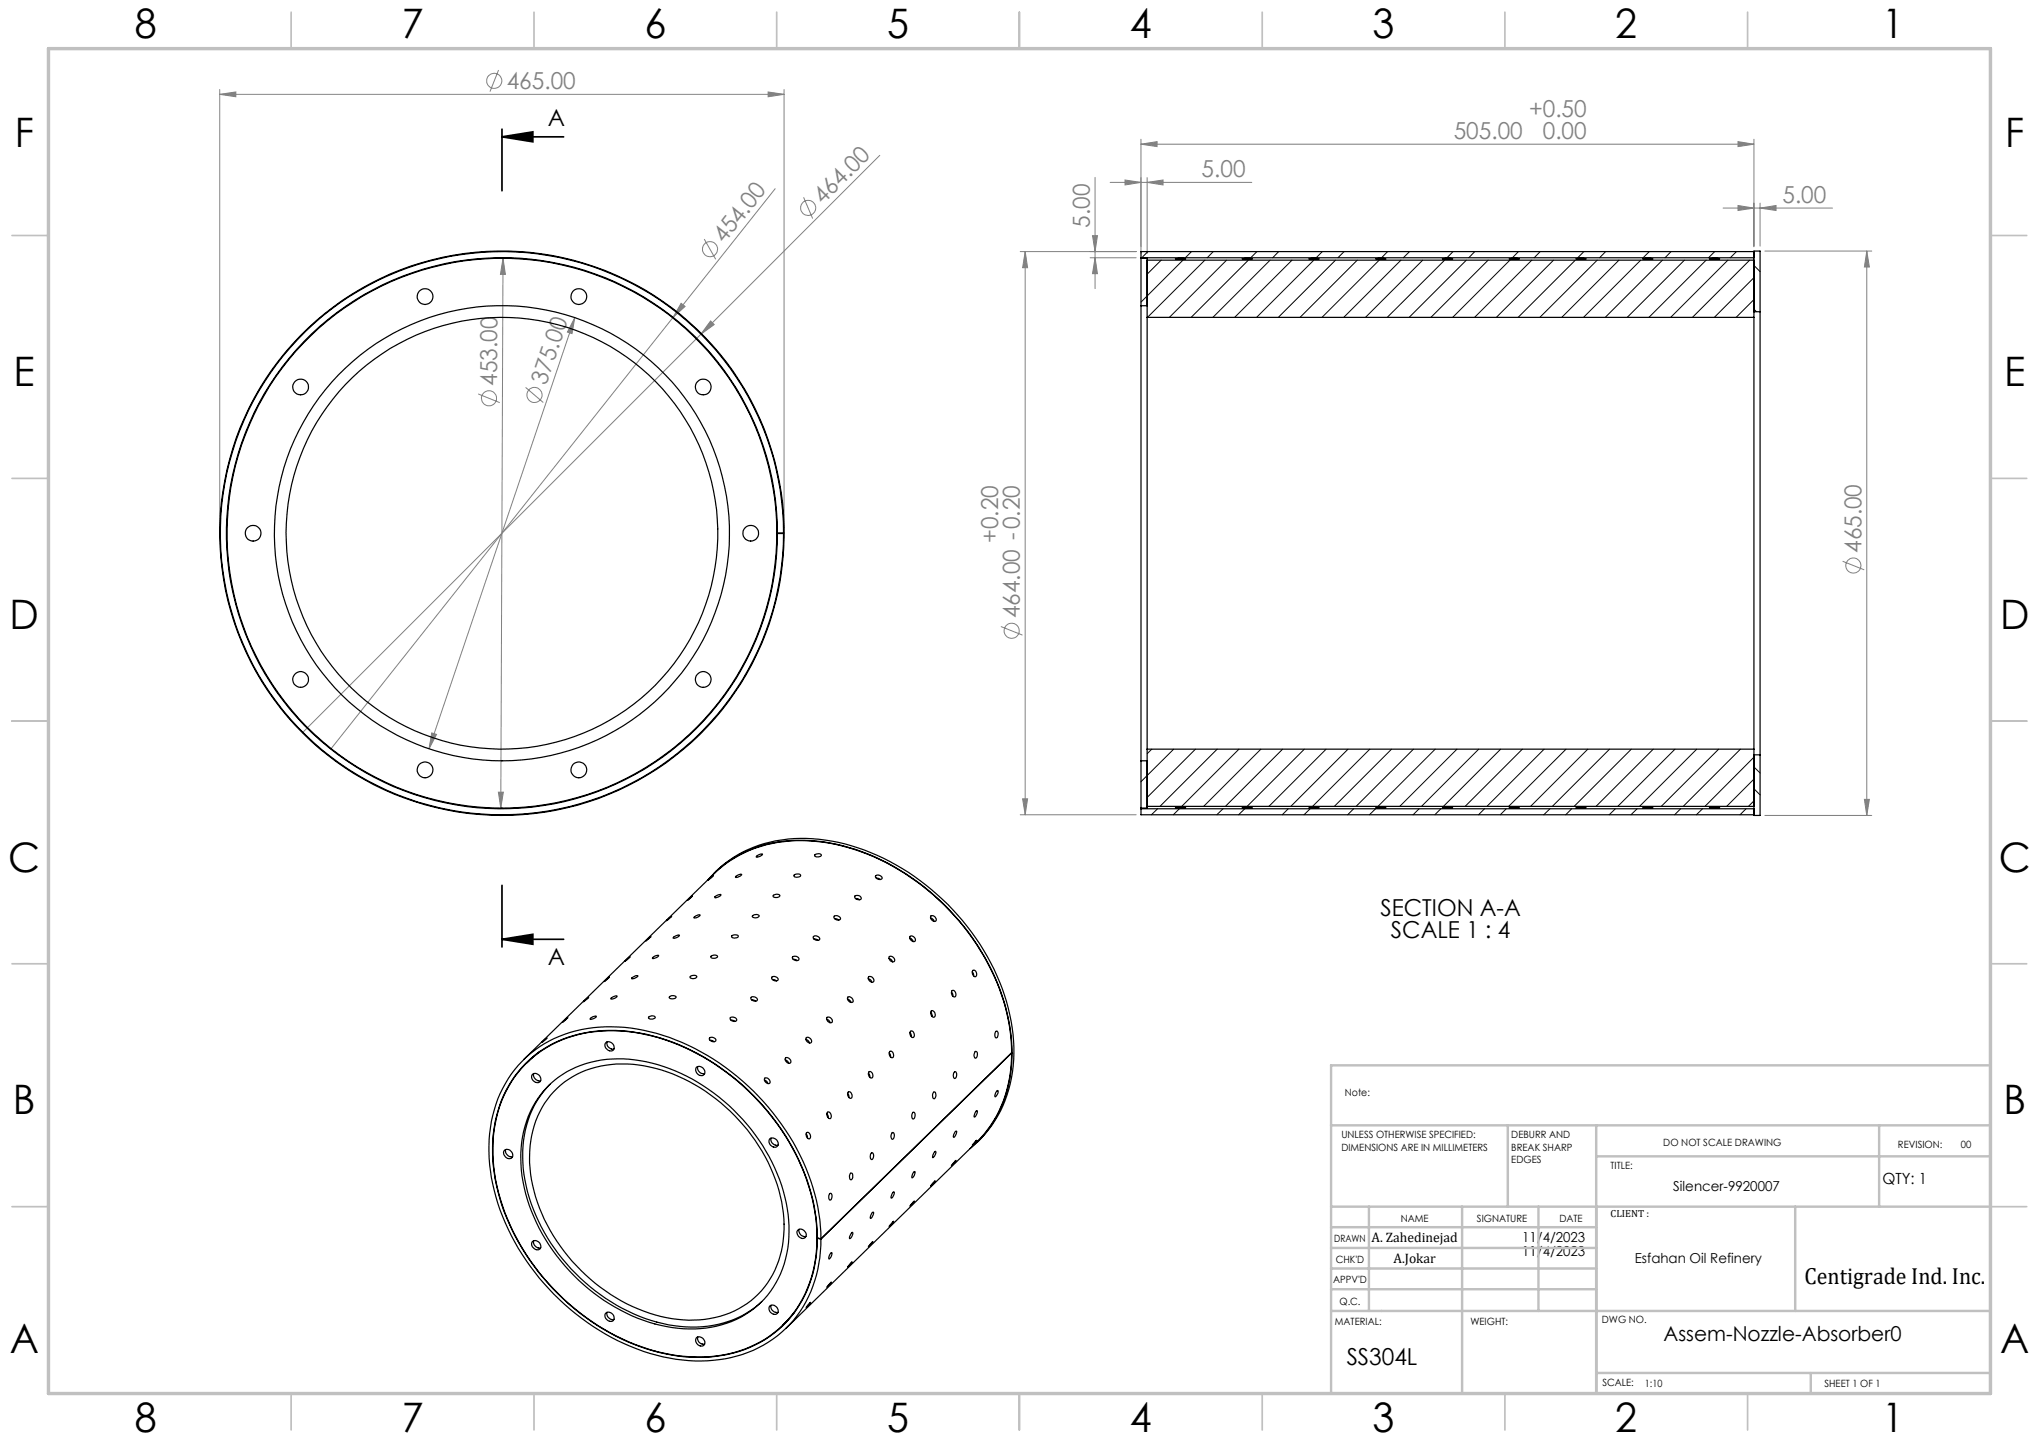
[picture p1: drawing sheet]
<svg xmlns="http://www.w3.org/2000/svg" width="420mm" height="297mm" viewBox="0 0 420 297" stroke-linecap="round" stroke-linejoin="round" font-family="sans-serif">
<g fill="none" stroke="#808080" stroke-width=".21">
<path d="M45.3 19.4l3.3-.5v1zM45.3 18.4v90.4M45.3 19.4h116.2M102.7 14.4l-1.8 4.5M158.2 18.9l3.3 .5-3.3 .5zM161.5 18.4v90.4M159.7 38.9l-21.1 26.5M181.2 32l-118.8 118.8M225.6 36.5v22.9M228.7 37.6h29.1M231.7 37.1l3.3 .5-3.3 .5zM235 29.7l3.3-.5v1z"/>
<path d="M235 28.7v23.5M235 29.7h126.3M236.3 37.6l3.3-.5v1zM236.3 36.6v15.6M358 29.2l3.3 .5-3.3 .5zM361.3 28.7v22.1M103.6 53.2l.5 3.3h-1zM103.6 53.2l-.4 113.2M145.1 49.2l2.3 4.2M165.5 40.6l1.9 4.4M210.1 51.8h23.9M211.2 51.8v116"/>
<path d="M211.2 51.8l.5 3.3h-1.1zM224.5 53.1h9.5M225 48.5h1.1l-.5 3.3zM225.6 53.1l.5 3.3h-1.1zM354.9 42.9h22.6M358 42.3l3.3 .6-3.3 .5zM362.5 42.9l3.3-.6v1.1zM362.5 41.8v8.9M363.5 51.7h22.1M384.5 51.7l.6 3.3h-1.1zM384.5 51.7v116.3M108.3 79.8l3.6 3.1"/>
<path d="M118.4 65.4l-.6 3.3-.9-.3zM118.4 65.4l-30 88.8M138.6 65.4l-70.5 88.9M140.3 62.5l.8 .6-2.5 2.3zM146.4 66.1l.7 .7-2.7 2zM98.5 81.1l4.4 1.8M379.6 115.6l4.4 1.8M206.2 129l4.4 1.8M88.9 151l1 .3-1.5 2.9zM102.7 163.2h1l-.5 3.2zM210.1 167.8h23.9M210.6 164.5h1.1l-.5 3.3z"/>
<path d="M363.5 168h22.1M384 164.6h1.1l-.6 3.4z"/>
<circle cx="101.8" cy="16.7" r="1.56"/>
<circle cx="146.2" cy="51.3" r="1.56"/>
<circle cx="166.5" cy="42.8" r="1.55"/>
<circle cx="100.7" cy="82" r="1.56"/>
<circle cx="110.1" cy="81.3" r="1.56"/>
<circle cx="381.8" cy="116.5" r="1.55"/>
<circle cx="208.4" cy="129.9" r="1.55"/>
</g>
<path d="M103.4 28.2h12.7M103.4 26.6v12.7M103.4 28.2l6.3-1v2zM103.4 182.3v12.7M103.4 193.5h12.7M103.4 193.5l6.3-1.1v2.1z" fill="none" stroke="#000" stroke-width=".35"/>
<g fill="none" stroke="#c0c0c0" stroke-width=".35">
<path d="M60 2.5v7.5M110 2.5v7.5M160 2.5v7.5M210 2.5v7.5M260 2.5v7.5M310 2.5v7.5M360 2.5v7.5M2.5 48.5h7.5M410 48.5h7.5M2.5 98.5h7.5M410 98.5h7.5M2.5 148.5h7.5"/>
<path d="M410 148.5h7.5M2.5 198.5h7.5M410 198.5h7.5M2.5 248.5h7.5M410 248.5h7.5M60 287v7.5M110 287v7.5M160 287v7.5M210 287v7.5M260 287v7.5M310 287v7.5M360 287v7.5"/>
</g>
<g fill="none" stroke="#c0c0c0" stroke-width=".5">
<path d="M410 219.4h-135.8v67.4M274.2 231.8h135.8M310.6 231.8v16.7M328.8 231.8v55.2M328.8 238.2h81.2M387.1 231.8v16.7M274.2 248.5h135.8M274.2 257h54.6M274.2 252.8h54.6M282 248.5v21.5M301.2 248.5v38.3M316.9 248.5v21.5"/>
<path d="M369.8 248.5v21.5M274.2 265.5h54.6M274.2 261.3h54.6M274.2 270h135.8M328.8 282.8h81.2M373 282.8v4.2"/>
</g>
<path d="M10 10h400v277h-400z" fill="none" stroke="#c0c0c0" stroke-width=".7"/>
<path d="M103.4 28.2l6.3-1v2zM103.4 193.5l6.3-1.1v2.1z" fill="#000"/>
<g fill="#808080">
<path d="M146.4 66.1l.7 .7-2.7 2z"/>
<path d="M140.3 62.5l.8 .6-2.5 2.3z"/>
<path d="M236.3 37.6l3.3-.5v1zM231.7 37.1l3.3 .5-3.3 .5z"/>
<path d="M45.3 19.4l3.3-.5v1zM158.2 18.9l3.3 .5-3.3 .5z"/>
<path d="M88.9 151l-.5 3.2 1.5-2.9zM118.4 65.4l-1.5 3 .9 .3z"/>
<path d="M102.7 163.2l.5 3.2 .5-3.2zM103.6 53.2l-.5 3.3h1z"/>
<path d="M225 48.5h1.1l-.5 3.3zM225.6 53.1l.5 3.3h-1.1zM384.5 51.7l.6 3.3h-1.1zM384 164.6h1.1l-.6 3.4zM211.2 51.8l.5 3.3h-1.1zM210.6 164.5h1.1l-.5 3.3z"/>
<path d="M358 42.3l3.3 .6-3.3 .5zM362.5 42.9l3.3-.6v1.1zM235 29.7l3.3-.5v1zM358 29.2l3.3 .5-3.3 .5z"/>
</g>
<g fill="none" stroke="#000" stroke-width=".25">
<path d="M235 53.1v.1M235 53.2h1.3v12.2M235 53.2v9.8M235 53.1h126.3M236.3 53.6h125M242.1 53.3h2.1zM255.9 53.3h2.1zM269.6 53.3h2.1zM283.4 53.3h2.1zM297.1 53.3h2.1zM310.9 53.3h2zM324.6 53.3h2.1z"/>
<path d="M338.4 53.3h2.1zM352.1 53.3h2.1zM361.3 51.8h-126.3v1.3M63 68.2a58 58 0 0 1 62.9-11.8 58 58 0 0 1 35.5 53.4h-1.3a56.7 56.7 0 0 0-83.9-49.7 56.7 56.7 0 0 0-3.7 97.4 56.7 56.7 0 0 0 87.4-43.1l.2-4.5h1.3a58 58 0 0 1-80.6 53.3 58 58 0 0 1-17.8-95zM235 63v93.7M235 63h1.3M236.3 65.4v88.9M236.3 65.4h125M361.3 65.4v88.9M361.3 64.2h1.2M362.5 64.2v91.3M362.5 64.2v-12.5h-1.2v13.7"/>
<path d="M235 156.7h1.3M235 156.7v9.7M236.3 154.3h125M236.3 154.3v12.1h-1.3M361.3 154.3v13.7h1.2v-12.5M361.3 155.5h1.2M147.1 179.8a25.3 25.3 0 0 1 20.3-7 44.7 44.7 0 0 1 27.9 13.5 44.9 44.9 0 0 1 13.5 29.3 25.5 25.5 0 0 1-7.5 19.7M155.8 176.4h.1a1.12 1.12 0 0 1 1.2-.4 1.37 1.37 0 0 1-1.3 .5zM167.9 176.1a.9 .9 0 0 1 1.3 0 .95 .95 0 0 1-1.4 .1zM235 166.4v.2M235 166.6v1.2h126.3M235 166.6h126.3"/>
<path d="M236.3 166.1h125M242.1 166.3l.6-.1 1.5 .1-1 .1zM255.9 166.3l.6-.1 1.5 .1-1.1 .1zM269.6 166.3l.6-.1 1.5 .1-1 .1zM283.4 166.3l.6-.1 1.5 .1-1.1 .1zM297.1 166.3l.6-.1 1.5 .1-1 .1zM310.9 166.3l.6-.1 1.4 .1-1 .1zM324.6 166.3l.6-.1 1.5 .1-1.1 .1zM338.4 166.3l.5-.1 1.6 .1-1.1 .1zM352.1 166.3l.6-.1 1.5 .1-1 .1zM128.8 197.9l1-.8-1 .9zM133.2 193.6l.9-.7-1.1 .9z"/>
<path d="M134.6 197.1l1-.3a1.23 1.23 0 0 1-1.2 .6zM137.4 189.5l1-.8-1.1 .9zM138.7 193.1v-.1a1.18 1.18 0 0 1 1.2-.3 1.27 1.27 0 0 1-1.3 .5zM141.7 185.3l.9-.8-1 1zM143 188.9a1.12 1.12 0 0 1 1.2-.4 1.37 1.37 0 0 1-1.3 .5zM145.8 181.2a25.1 25.1 0 0 1 21.2-8.1 44.7 44.7 0 0 1 27.9 13.6 44.9 44.9 0 0 1 13.6 29.3 25 25 0 0 1-8.7 20.6M145.9 181.2l1-.8-1.1 .9zM146.4 197a.93 .93 0 0 1 1.4 0 .95 .95 0 0 1-1.4 .1zM147.3 184.7a1.22 1.22 0 0 1 1.2-.4 1.46 1.46 0 0 1-1.3 .6zM150.7 192.8a.99 .99 0 0 1 1.4 0 .8 .8 0 0 1-1.4 0zM151.6 180.5a1.22 1.22 0 0 1 1.2-.3h-.1a1.27 1.27 0 0 1-1.2 .5zM155 188.6a.92 .92 0 0 1 1.4 .1 .83 .83 0 0 1-1.4 0z"/>
<path d="M159.2 184.5a.98 .98 0 0 1 1.5 0 .95 .95 0 0 1-1.5 .1zM163.3 197.1a.79 .79 0 0 1 1.2 .6 .84 .84 0 0 1-1.3-.6zM163.4 197.6l.8 .2M163.6 180.2a.99 .99 0 0 1 1.3 .1 .95 .95 0 0 1-1.4 .1zM167.5 193a.78 .78 0 0 1 .8-.2 .78 .78 0 0 1 .5 .7 .84 .84 0 0 1-1.3-.5zM167.7 193.4h.4l.4 .3M171.8 188.7a.85 .85 0 0 1 1.3 .6 .76 .76 0 0 1-.8 .2 .76 .76 0 0 1-.5-.8zM171.9 189.2l.5 .1 .4 .2M176.1 184.5a.8 .8 0 0 1 1.3 .7 .77 .77 0 0 1-.9 .1 .77 .77 0 0 1-.4-.8zM176.2 185.1l.9 .2M180.4 180.4a.79 .79 0 0 1 1.2 .6 .84 .84 0 0 1-1.3-.6zM180.5 180.9l.8 .2"/>
<path d="M183.1 197.4l.5 .3 .2 .4M183.2 197a.74 .74 0 0 1 .8 .2 .74 .74 0 0 1 .1 .9 .79 .79 0 0 1-.9-1.1zM187.4 193.2l.3 .1 .4 .6M187.5 192.9a.73 .73 0 0 1 .8 .1 .73 .73 0 0 1 .1 .9 .84 .84 0 0 1-.9-1zM191.7 189.1l.4 .2 .3 .5M191.7 188.7a.76 .76 0 0 1 .9 .2 .76 .76 0 0 1 .1 .9 .86 .86 0 0 1-1-1.1zM200.4 199.9a.71 .71 0 0 1 .7 .4 .71 .71 0 0 1-.3 .9 .94 .94 0 0 1-.4-1.3zM107.9 218.2l39.3-38.3a26.2 26.2 0 0 1 22-6.5 46.6 46.6 0 0 1 29.3 17.4 43.1 43.1 0 0 1 9.9 24.7v1.3l-39.3 38.4M108.2 219.2a24.7 24.7 0 0 1 19.5-6.9 43.5 43.5 0 0 1 28.5 14.5 43.1 43.1 0 0 1 12 26.6 24.5 24.5 0 0 1-8.7 21 26.3 26.3 0 0 1-20.6 4.7 46 46 0 0 1-29.5-19.2 39.8 39.8 0 0 1-7.8-25.9 24 24 0 0 1 6.6-14.8zM111.3 216.5l-2.8 2.4M111.6 214.7l1.1-.9zM115.9 210.5l1.1-.9z"/>
<path d="M120.2 206.3l1-.9zM121.7 209.6l1.1-.3a1.16 1.16 0 0 1-1.3 .6zM124.5 202.1l1-.8zM124.8 214.7a1.1 1.1 0 0 1 1.4 .3 1.1 1.1 0 0 1 0 1.4 1.15 1.15 0 0 1-1.3-.4 1.15 1.15 0 0 1-.1-1.3zM125.1 214.6a1.19 1.19 0 0 0 1.4 1.4M125.8 205.6h.1a1.18 1.18 0 0 1 1.2-.4 1.27 1.27 0 0 1-1.3 .5zM130.2 201.4a1.05 1.05 0 0 1 1.2-.4l-.1 .1a1.27 1.27 0 0 1-1.2 .4zM133.6 209.5a.9 .9 0 0 1 1.4 0 .95 .95 0 0 1-1.4 .2zM137.9 205.3a.97 .97 0 0 1 1.4 .1 1.02 1.02 0 0 1-1.5 .1zM142.2 201.1a.92 .92 0 0 1 1.3 .1 .83 .83 0 0 1-1.4 0zM143.5 219.7a1.11 1.11 0 0 1 1.4 .4 1.11 1.11 0 0 1 0 1.4 1.14 1.14 0 0 1-1.3-.4 1.14 1.14 0 0 1-.1-1.4zM143.7 219.7a1.22 1.22 0 0 0 1.4 1.4"/>
<path d="M146.2 213.8a.79 .79 0 0 1 1.2 .6 .84 .84 0 0 1-1.3-.5zM146.3 214.3l.8 .3M150.5 209.6a.82 .82 0 0 1 1.2 .6 .74 .74 0 0 1-.8 .1 .74 .74 0 0 1-.4-.7zM150.6 210.1l.8 .3M154.7 205.4a.79 .79 0 0 1 1.3 .7 .76 .76 0 0 1-.9 0 .76 .76 0 0 1-.4-.7zM154.8 205.9l.8 .3M159 201.3a.82 .82 0 0 1 1.3 .6 .77 .77 0 0 1-.9 .1 .77 .77 0 0 1-.4-.7zM159.1 201.8l.8 .2M161.7 218a.71 .71 0 0 1 .9 .1 .71 .71 0 0 1 .1 .9 .87 .87 0 0 1-1-1zM161.7 218.3l.5 .2 .3 .5M166 214.1l.5 .2 .2 .5M166.1 213.7a.73 .73 0 0 1 .8 .2 .73 .73 0 0 1 .1 .9 .81 .81 0 0 1-.9-1.1z"/>
<path d="M170.3 209.9l.4 .3 .3 .4M170.4 209.5a.75 .75 0 0 1 .8 .3 .75 .75 0 0 1 .1 .8 .83 .83 0 0 1-.9-1.1zM174.6 205.8l.6 .4 .1 .3M174.6 205.4a.75 .75 0 0 1 .9 .2 .75 .75 0 0 1 .1 .8 .85 .85 0 0 1-1-1zM178.9 201.6l.4 .2 .3 .5M178.9 201.2a.75 .75 0 0 1 .9 .2 .75 .75 0 0 1 0 .9 .83 .83 0 0 1-.9-1.1zM183.2 216.8l.2 .9M183.3 216.6a.71 .71 0 0 1 .7 .4 .71 .71 0 0 1-.3 .9 .94 .94 0 0 1-.4-1.3zM187.4 212.7l.3 .8M187.6 212.4a.7 .7 0 0 1 .7 .5 .7 .7 0 0 1-.3 .8 .9 .9 0 0 1-.4-1.3zM191.7 208.5l.2 .4 .1 .5M191.8 208.2a.7 .7 0 0 1 .8 .5 .7 .7 0 0 1-.3 .8 .94 .94 0 0 1-.5-1.3z"/>
<path d="M196 204.3l.3 .9M196.1 204a.71 .71 0 0 1 .8 .5 .71 .71 0 0 1-.3 .8 .94 .94 0 0 1-.5-1.3zM200.3 200.2l.3 .8M200.9 216.6l.1-.1a.84 .84 0 0 1-.1 1.4 .97 .97 0 0 1 0-1.3zM205.1 212.4h.1a.84 .84 0 0 1 0 1.4 1.08 1.08 0 0 1-.1-1.4zM208.3 216.9h.1M208.4 216.9a25.1 25.1 0 0 1-7.2 18.3l-39.3 38.4M208.4 216.9l-39.3 38.3M103.9 237a1.08 1.08 0 0 1 1.4 .1 1.08 1.08 0 0 1 0 1.5 1.19 1.19 0 0 1-1.2-.4 1.19 1.19 0 0 1-.2-1.2zM104.2 236.8a1.22 1.22 0 0 0 1.4 1.4M109.7 221.2a1.08 1.08 0 0 1 1.4 .3 1.08 1.08 0 0 1 0 1.4 1.13 1.13 0 0 1-1.3-.4 1.13 1.13 0 0 1-.1-1.3zM109.9 221.1a1.23 1.23 0 0 0 1.5 1.5"/>
<path d="M113.3 223.3a21.2 21.2 0 0 0-5.5 17.4 38.4 38.4 0 0 0 19.2 28.1 28.9 28.9 0 0 0 22 3.7 18.2 18.2 0 0 0 7.9-4.4M113.5 223.2a21.5 21.5 0 0 1 18.4-4.7 38.9 38.9 0 0 1 27.1 20.9 28.5 28.5 0 0 1 2.5 20.9 18.8 18.8 0 0 1-17.2 13.3 33.5 33.5 0 0 1-23.1-8.2 37.6 37.6 0 0 1-13.8-24.4 21.1 21.1 0 0 1 6.1-17.8zM114.1 224.9a19.9 19.9 0 0 1 17.5-5.5 36.4 36.4 0 0 1 25.4 17.7 29.8 29.8 0 0 1 4.2 19.5 18 18 0 0 1-18.2 15.3 32.2 32.2 0 0 1-21.4-8.4 35.2 35.2 0 0 1-12.5-24 20 20 0 0 1 5-14.6zM157.4 222.5l.5 .2 .3 .5M157.5 222.1a.77 .77 0 0 1 .9 .2 .77 .77 0 0 1 .1 .9 .86 .86 0 0 1-1-1.1zM158.5 234.6a1.12 1.12 0 0 1 1.4 .1 1.12 1.12 0 0 1 .2 1.4 1.15 1.15 0 0 1-1.3-.2 1.15 1.15 0 0 1-.3-1.3zM158.8 234.4a1.22 1.22 0 0 0 1.5 1.5M166.1 233.6l.2 .8M166.2 233.3a.69 .69 0 0 1 .7 .4 .69 .69 0 0 1-.3 .9 .9 .9 0 0 1-.4-1.3zM170.3 229.4l.3 .8M170.4 229.1a.71 .71 0 0 1 .8 .5 .71 .71 0 0 1-.3 .8 .94 .94 0 0 1-.5-1.3zM174.6 225.2l.3 .9"/>
<path d="M174.7 224.9a.75 .75 0 0 1 .7 .5 .75 .75 0 0 1-.1 .8 .82 .82 0 0 1-.6-1.3zM178.9 221l.3 .9M179 220.8a.68 .68 0 0 1 .8 .4 .68 .68 0 0 1-.3 .8 .9 .9 0 0 1-.5-1.2zM179.5 237.5l.1-.1a.84 .84 0 0 1-.1 1.4 .97 .97 0 0 1 0-1.3zM183.8 233.3h.1a.84 .84 0 0 1-.1 1.4 .98 .98 0 0 1 0-1.4zM188 229.1h.1a.84 .84 0 0 1 0 1.4 1.08 1.08 0 0 1-.1-1.4zM192.3 225l.1-.1a.84 .84 0 0 1 0 1.4 1.02 1.02 0 0 1-.1-1.3zM192.5 237.3l.2-.2a.98 .98 0 0 1-.6 1.3zM196.5 220.9l.2-.2a.84 .84 0 0 1-.1 1.4l-.2-.2v-.4zM196.8 239.1l.1-.1-.9 1.1zM196.8 233h.2a1.13 1.13 0 0 1-.6 1.2v-.5zM201 234.9l.2-.1-.9 1.1z"/>
<path d="M201.1 228.8h.1a.95 .95 0 0 1-.4 1.2h-.1v-.2zM205.4 224.7l.1-.1a.93 .93 0 0 1-.6 1.2l.2-.7zM109.6 255.8a1.06 1.06 0 0 1 1.5 .1 1.06 1.06 0 0 1 0 1.4 1.2 1.2 0 0 1-1.5-1.5zM109.9 255.5a1.23 1.23 0 0 0 1.5 1.5M164.3 253.4a1.07 1.07 0 0 1 1.4 .2 1.07 1.07 0 0 1 0 1.4 1.16 1.16 0 0 1-1.2-.3 1.16 1.16 0 0 1-.2-1.3zM164.6 253.2a1.23 1.23 0 0 0 1.4 1.5M168.3 255a24 24 0 0 1-9 19.7 26.5 26.5 0 0 1-20.8 4.4 46.6 46.6 0 0 1-31-22 37.4 37.4 0 0 1-5.5-25.9 22.8 22.8 0 0 1 20.9-18.8 38.6 38.6 0 0 1 25.8 7.7 46.9 46.9 0 0 1 19 28.3l.4 2.7 .2 3.8 .8 .3M168.3 255l.8 .2M168.4 255h-.1M169.1 255.2a42.9 42.9 0 0 0-10.9-27.2 46.3 46.3 0 0 0-28.3-16.3 26.4 26.4 0 0 0-21.5 6.1 25 25 0 0 0-7.7 19.4 43.4 43.4 0 0 0 11.3 27.1 46.2 46.2 0 0 0 27.2 15.7 26.8 26.8 0 0 0 21.8-5.6 24.7 24.7 0 0 0 8.1-19.2M170.9 245.9l.1-.1a.84 .84 0 0 1 0 1.4l-.3-.4zM171.2 258.1v-.1a.95 .95 0 0 1-.3 1.3 .79 .79 0 0 1 .3-1.2z"/>
<path d="M175.2 241.6h.1a.83 .83 0 0 1 .1 1.4 .82 .82 0 0 1-.2-1.4zM175.4 253.9l.1-.1a.98 .98 0 0 1-.5 1.3v-.5zM179.7 249.7h.1a.95 .95 0 0 1-.4 1.2l-.1 .1a1.34 1.34 0 0 1 .4-1.3zM179.7 255.7l-.8 1.1zM183.9 245.6l.2-.1a.95 .95 0 0 1-.4 1.3 .78 .78 0 0 1 .2-1.2zM183.9 251.6l.2-.1-.9 1.1zM188 247.7l.3-.3-.9 1zM188.3 241.4l.1-.1a1.08 1.08 0 0 1-.6 1.3l.2-.8zM192.6 243.2l-.9 1.1zM124.7 270.5a1.08 1.08 0 0 1 1.5 .2 1.08 1.08 0 0 1 0 1.4 1.19 1.19 0 0 1-1.2-.3 1.19 1.19 0 0 1-.3-1.3zM125.1 270.3a1.19 1.19 0 0 0 1.4 1.4M143.4 275.6a1.08 1.08 0 0 1 1.4 .1 1.08 1.08 0 0 1 .1 1.5 1.19 1.19 0 0 1-1.3-.4 1.19 1.19 0 0 1-.2-1.2z"/>
<path d="M143.7 275.4a1.19 1.19 0 0 0 1.4 1.4M158.6 268.9a1.1 1.1 0 0 1 1.4 .3 1.1 1.1 0 0 1-.1 1.4 1.14 1.14 0 0 1-1.2-.4 1.14 1.14 0 0 1-.1-1.3zM158.8 268.8a1.22 1.22 0 0 0 1.5 1.5M163.7 270.3l-2.4 2.6M166.6 268.6l.4-.4-.9 1.1zM171.1 264.2l.1-.1-.9 1zM175.3 260.1l.2-.2-.9 1z"/>
<circle cx="61.9" cy="79.7" r="1.62"/>
<circle cx="87.6" cy="61.1" r="1.63"/>
<circle cx="119.2" cy="61.1" r="1.63"/>
<circle cx="144.9" cy="79.7" r="1.63"/>
<circle cx="52.1" cy="109.8" r="1.63"/>
<circle cx="103.4" cy="109.8" r="58.1"/>
<circle cx="103.4" cy="109.8" r="44.5"/>
<circle cx="103.4" cy="109.8" r="46.9"/>
<circle cx="103.4" cy="109.8" r="56.6"/>
<circle cx="154.6" cy="109.8" r="1.62"/>
<circle cx="61.9" cy="140" r="1.62"/>
<circle cx="144.9" cy="139.9" r="1.63"/>
<circle cx="87.6" cy="158.6" r="1.63"/>
<circle cx="119.2" cy="158.6" r="1.63"/>
</g>
<g fill="none" stroke="#000" stroke-width=".21">
<path d="M235.1 53.2h-.1M236.4 51.8l-1.2 1.3M239.2 53.6l-2.9 2.9M243.7 53.6l-8.7 8.6M245.4 51.8l-1.2 1.3M248.2 53.6l-11.8 11.8M249.9 51.8l-1.2 1.3M252.7 53.6l-11.8 11.8M257.1 53.6l-11.7 11.8M258.9 51.8l-1.3 1.3M261.6 53.6l-11.8 11.8M263.4 51.8l-1.3 1.3"/>
<path d="M266.1 53.6l-11.8 11.8M270.6 53.6l-11.8 11.8M272.4 51.8l-1.3 1.3M275.1 53.6l-11.8 11.8M276.9 51.8l-1.3 1.3M279.6 53.6l-11.8 11.8M284.1 53.6l-11.8 11.8M285.8 51.8l-1.2 1.3M288.6 53.6l-11.8 11.8M290.3 51.8l-1.2 1.3M293.1 53.6l-11.8 11.8M297.6 53.6l-11.9 11.8"/>
<path d="M299.3 51.8l-1.2 1.3M302 53.6l-11.7 11.8M303.8 51.8l-1.3 1.3M306.5 53.6l-11.8 11.8M311 53.6l-11.8 11.8M312.8 51.8l-1.3 1.3M315.5 53.6l-11.8 11.8M317.3 51.8l-1.3 1.3M320 53.6l-11.8 11.8M324.5 53.6l-11.8 11.8M326.2 51.8l-1.2 1.3M329 53.6l-11.8 11.8"/>
<path d="M330.7 51.8l-1.2 1.3M333.5 53.6l-11.8 11.8M338 53.6l-11.8 11.8M339.7 51.8l-1.2 1.3M342.4 53.6l-11.7 11.8M344.2 51.8l-1.2 1.3M347 53.6l-11.8 11.8M351.4 53.6l-11.7 11.8M353.2 51.8l-1.3 1.3M355.9 53.6l-11.8 11.8M357.7 51.8l-1.3 1.3M360.4 53.6l-11.8 11.8"/>
<path d="M361.3 54.7l1.2 1.2M361.3 57.2l-8.2 8.2M361.3 63.7l.5 .5M361.3 61.7l-3.7 3.7M237.2 154.3l-.9 1M241.8 154.3l-6.8 6.7M246.2 154.3l-9.9 9.9M250.7 154.3l-11.8 11.8M255.2 154.3l-11.8 11.8M259.7 154.3l-11.8 11.8M264.2 154.3l-11.8 11.8M268.7 154.3l-11.8 11.8"/>
<path d="M273.2 154.3l-11.8 11.8M277.7 154.3l-11.8 11.8M282.2 154.3l-11.8 11.8M286.6 154.3l-11.8 11.8M291.1 154.3l-11.8 11.8M295.6 154.3l-11.8 11.8M300.1 154.3l-11.8 11.8M304.6 154.3l-11.8 11.8M309.1 154.3l-11.8 11.8M313.6 154.3l-11.8 11.8M318.1 154.3l-11.8 11.8M322.6 154.3l-11.8 11.8"/>
<path d="M327.1 154.3l-11.8 11.8M331.5 154.3l-11.7 11.8M336 154.3l-11.8 11.8M340.5 154.3l-11.7 11.8M345 154.3l-11.8 11.8M349.5 154.3l-11.8 11.8M354 154.3l-11.8 11.8M358.5 154.3l-11.8 11.8M361.3 158l1.2 1.2M361.3 156l-10.1 10.1M238.4 166.6l-1.2 1.2M242.9 166.6l-1.2 1.2"/>
<path d="M251.9 166.6l-1.3 1.2M256.4 166.6l-1.3 1.2M265.4 166.6l-1.3 1.2M269.9 166.6l-1.3 1.2M278.8 166.6l-1.2 1.2M283.4 166.6l-1.3 1.2M292.3 166.6l-1.2 1.2M296.8 166.6l-1.2 1.2M305.8 166.6l-1.2 1.2M310.3 166.6l-1.3 1.2M319.3 166.6l-1.3 1.2M323.7 166.6l-1.2 1.2"/>
<path d="M332.7 166.6l-1.2 1.2M337.2 166.6l-1.2 1.2M346.2 166.6l-1.3 1.2M350.7 166.6l-1.3 1.2M359.7 166.6l-1.3 1.2M361.3 165l-1.1 1.1M361.3 162.5l1.2 1.2M361.3 160.5l-5.6 5.6"/>
</g>
<g font-size="8.4">
<text x="27.7" y="7.9">8</text>
<text x="82.7" y="7.9">7</text>
<text x="132.7" y="7.9">6</text>
<text x="182.7" y="7.9">5</text>
<text x="232.7" y="7.9">4</text>
<text x="282.7" y="7.9">3</text>
<text x="332.7" y="7.9">2</text>
<text x="387.7" y="7.9">1</text>
<text x="3" y="30.3">F</text>
<text x="413" y="30.3">F</text>
<text x="2.8" y="79.5">E</text>
<text x="412.8" y="79.5">E</text>
<text x="2" y="129.5">D</text>
<text x="412" y="129.5">D</text>
<text x="1.7" y="179.5">C</text>
<text x="411.7" y="179.5">C</text>
<text x="2.7" y="229.5">B</text>
<text x="412.7" y="229.5">B</text>
<text x="2" y="278.8">A</text>
<text x="412" y="278.8">A</text>
<text x="27.7" y="294.9">8</text>
<text x="82.7" y="294.9">7</text>
<text x="132.7" y="294.9">6</text>
<text x="182.7" y="294.9">5</text>
<text x="232.7" y="294.9">4</text>
<text x="282.7" y="294.9">3</text>
<text x="332.7" y="294.9">2</text>
<text x="387.7" y="294.9">1</text>
</g>
<g font-size="4.8" fill="#808080">
<text x="104.4" y="18.3">465.00</text>
<text x="299.4" y="28.5">505.00</text>
<text x="315" y="24.1">+0.50</text>
<text x="317.8" y="28.6">0.00</text>
<text x="247.5" y="36.5">5.00</text>
<text x="367.2" y="41.8">5.00</text>
<text x="169.5" y="42.2" transform="rotate(-45 169.5 42.2)">464.00</text>
<text x="224.5" y="46.9" transform="rotate(-90 224.5 46.9)">5.00</text>
<text x="149.2" y="50.3" transform="rotate(-52 149.2 50.3)">454.00</text>
<text x="102.4" y="79.5" transform="rotate(-90 102.4 79.5)">453.00</text>
<text x="112.5" y="79.4" transform="rotate(-71 112.5 79.4)">375.00</text>
<text x="205.6" y="111.8" transform="rotate(-90 205.6 111.8)">+0.20</text>
<text x="383.4" y="113.9" transform="rotate(-90 383.4 113.9)">465.00</text>
<text x="210" y="127.3" transform="rotate(-90 210 127.3)">464.00 -0.20</text>
</g>
<g font-size="4.8">
<text x="112.8" y="25.9">A</text>
<text x="284.3" y="188.6">SECTION A-A</text>
<text x="286.5" y="193.1">SCALE 1 : 4</text>
<text x="112.8" y="198.7">A</text>
<text x="371.7" y="264.5">Centigrade Ind. Inc.</text>
<text x="277.4" y="281.1">SS304L</text>
</g>
<text font-size="4.2" x="342.6" y="276.1">Assem-Nozzle-Absorber0</text>
<text font-size="3.2" x="387.7" y="243.9">QTY: 1</text>
<g font-size="2.8">
<text x="344.7" y="245.3">Silencer-9920007</text>
<text x="282.5" y="255.9">A. Zahedinejad</text>
<text x="313.5" y="255.9">11/4/2023</text>
<text x="287" y="260.1">A.Jokar</text>
<text x="313.5" y="258.7">11/4/2023</text>
<text x="336.7" y="260.1">Esfahan Oil Refinery</text>
</g>
<g font-size="2.1">
<text x="277" y="225.8">Note:</text>
<text x="276.3" y="234.5">UNLESS OTHERWISE SPECIFIED:</text>
<text x="276.3" y="237">DIMENSIONS ARE IN MILLIMETERS</text>
<text x="311.3" y="234.5">DEBURR AND</text>
<text x="311.3" y="237">BREAK SHARP</text>
<text x="311.3" y="239.5">EDGES</text>
<text x="342.6" y="235.9">DO NOT SCALE DRAWING</text>
<text x="391" y="236.5">REVISION:</text>
<text x="403.9" y="236.5">00</text>
<text x="331.8" y="240.8">TITLE:</text>
<text x="288.5" y="251.7">NAME</text>
<text x="304.2" y="251.7">SIGNATURE</text>
<text x="321.2" y="251.7">DATE</text>
<text x="331.8" y="250.7">CLIENT :</text>
<text x="274.8" y="255.8">DRAWN</text>
<text x="275.1" y="260.1">CHK'D</text>
<text x="274.6" y="264.2">APPV'D</text>
<text x="275.9" y="268.7">Q.C.</text>
<text x="275" y="273">MATERIAL:</text>
<text x="302.9" y="273">WEIGHT:</text>
<text x="330" y="272.5">DWG NO.</text>
<text x="330.1" y="285.6">SCALE:</text>
<text x="338.8" y="285.6">1:10</text>
<text x="375.8" y="285.6">SHEET 1 OF 1</text>
</g>
</svg>
